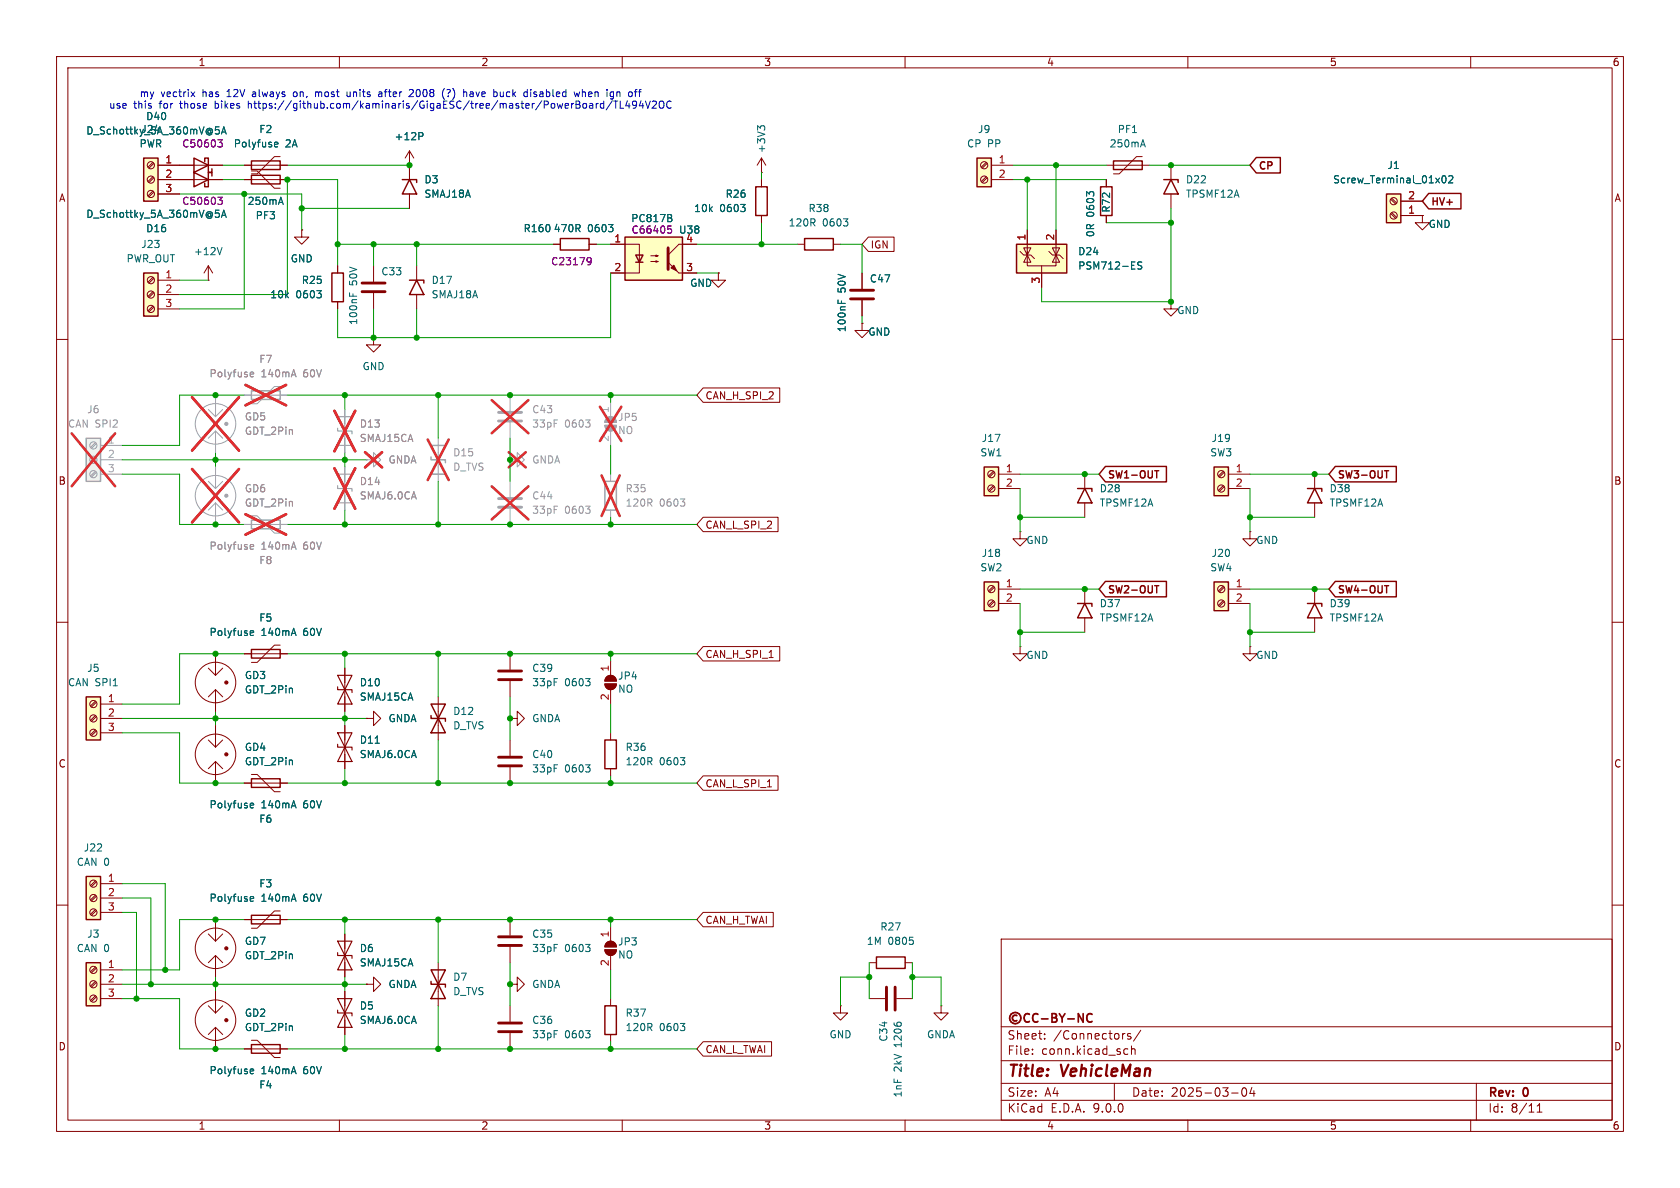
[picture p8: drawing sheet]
<svg xmlns="http://www.w3.org/2000/svg" width="297mm" height="210mm" viewBox="0 0 297 210" stroke-linecap="round" stroke-linejoin="round" font-family="sans-serif">
<g fill="none" stroke="#840000" stroke-width=".18">
<path d="M10 10h277v190h-277zM12 12h273v186h-273zM60 10v2M110 10v2M160 10v2M210 10v2M260 10v2M73.7 47v2.5M73.7 52.1v2.5M10 60h2M285 60h2M10 110h2"/>
<path d="M285 110h2M10 160h2M177 166h108v32h-108zM285 160h2M60 198v2M110 198v2M160 198v2M177 194.5h108M177 191.5h108M177 187.5h108M177 181.5h108M182.5 186.3v.1"/>
<path d="M182.5 185.5v.1M184.7 183.6v.1M184.7 182.8v.1M197 191.5v3M198.7 182.7h.2M199 185.4l.4 .1M199.4 186.3l-.4 .1M199.9 182.8l-.4-.1-.2 .2 .1 .2 .5 .2v.3h-.6M200 185.5l.2-.1 .4 .1 .1 .9M200 184.9v1.5M201.7 182.1l-1.3 2M210 198v2"/>
<path d="M217.7 193.2h1.2M219.7 192.4l.2-.1a.81 .81 0 0 1 .6 .6 .81 .81 0 0 1-.3 .8l-.2 .1a.81 .81 0 0 1-.3-1.4zM221.3 192.2l-.3 1.1h.9M221.7 192.8v1M260 198v2M261 191.5v6.5M271.7 196.6h.9M271.7 195.5l.5-.4v1.5"/>
</g>
<g fill="none" stroke="#840000" stroke-width=".3">
<path d="M179.8 179.5a.52 .52 0 0 0-.8 .5 .52 .52 0 0 0 .8 .4M182 179.3a.6 .6 0 0 0-.8 0 .6 .6 0 0 0-.1 .7 .56 .56 0 0 0 .2 .6 .56 .56 0 0 0 .7-.1M183.5 179.3a.6 .6 0 0 0-.8 0 .6 .6 0 0 0-.1 .7 .56 .56 0 0 0 .2 .6 .56 .56 0 0 0 .7-.1M186 179.2h.5l.2 .1 .1 .3-.3 .3a.4 .4 0 0 1 .4 .4 .4 .4 0 0 1-.3 .4h-.6zM186 179.9h.5M187.3 179.2l.5 .8M187.8 180v.7M188.3 179.2l-.5 .8M191.5 179.2v1.5l-.9-1.5v1.5M193.1 179.3a.6 .6 0 0 0-.8 0 .6 .6 0 0 0-.2 .7 .56 .56 0 0 0 .3 .6 .56 .56 0 0 0 .7-.1M184.1 180.1h1.2M188.8 180.1h1.1"/>
<circle cx="179.5" cy="180" r="1"/>
</g>
<path d="M72.4 49.5h2.5v.5M73.7 49.5l1.2 2.6h-2.5z" fill="none" stroke="#840000" stroke-width=".25"/>
<path d="M245.1 34.3h2.5v5.1h-2.5z" fill="#ffffc2"/>
<g fill="none" stroke="#840000" stroke-width=".25">
<path d="M194.6 33h2v5.1h-2zM196.8 28.4h5.1v1.6h-5.1zM205.7 31.8h2.6v.5M207 31.8l1.3 2.5h-2.6zM245.1 34.3h2.5v5.1h-2.5zM58.7 48.3h2v5h-2zM190.5 86.4h2.5v.5M191.8 86.4l1.2 2.5h-2.5zM231.1 86.4h2.6v.5M232.4 86.4l1.3 2.5h-2.6zM190.5 106.7h2.5v.5M191.8 106.7l1.2 2.5h-2.5z"/>
<path d="M231.1 106.7h2.6v.5M232.4 106.7l1.3 2.5h-2.6zM154.9 169.2h5.1v2h-5.1z"/>
</g>
<g fill="none" stroke="#840000" stroke-width=".18">
<path d="M195.6 29.2h7.6M195.6 31.8v1.2M195.6 38.1v1.3M201.9 27.7h-1l-3 3h-1.1M207 29.2v2.6M207 34.3v2.5M245.9 37.8l.8 .8M245.9 35.2l.8 .9M246 37.6l.9 .8M246 35.1l.9 .8M247.6 38.1h3.9M247.6 35.6h3.9"/>
<path d="M36.8 49.5h.1M36.8 47l-.7 1.3M36.8 47l.8 1.3M36.8 47v2.5M53.3 40.6v1.3h1.3l-1.3 1.3-1.2-1.3h1.2M53.3 40.6h.1M59.7 47v1.3M59.7 53.3v1.3M191.8 83.8v2.6M191.8 88.9v2.5M232.4 83.8v2.6M232.4 88.9v2.5"/>
<path d="M180.3 114.3v1.3h-1.2l1.2 1.2 1.3-1.2h-1.3M180.3 114.3h.1M191.8 104.1v2.6M191.8 109.2v2.6M232.4 104.1v2.6M232.4 109.2v2.6M153.7 176.5h2.8M153.7 170.2h1.2M158.5 176.5h2.8M160 170.2h1.3"/>
<circle cx="246.4" cy="38.1" r=".63"/>
<circle cx="246.4" cy="35.6" r=".63"/>
</g>
<path d="M192.6 34.3l-.5-.4v.8M192.7 33.9h.5M201.7 25.6h.7M202.1 24.7l.4 1.3M255 31.2l.2-.1a.68 .68 0 0 1 .4 .6 .68 .68 0 0 1-.4 .6l-.2-.1-.1-.4zM256.1 31.2l.5-.1 .2 .3-.7 .9h.7M39.2 43.8l-.4 1.2M56 51.4h.8l-.4 .5M56.7 52v.5M161.4 166.3v.5" fill="none" stroke="#006464" stroke-width=".18"/>
<path d="M156.7 174.5v4.1M158.2 174.5v4.1" fill="none" stroke="#840000" stroke-width=".51"/>
<path d="M15.2 77.5h2.6v7.6h-2.6z" fill="#f0f0f0"/>
<path d="M15.2 77.5h2.6v7.6h-2.6zM44.4 91.9h5.1v1.6h-5.1z" fill="none" stroke="#a1a1a1" stroke-width=".25"/>
<g fill="none" stroke="#a1a1a1" stroke-width=".18">
<path d="M16.9 78.2l-.9 .9M17 78.4l-.8 .8M17.8 78.7h3.8M16.9 80.8l-.9 .8M16.9 83.3l-.9 .9M17 80.9l-.8 .9M17 83.5l-.8 .8M17.8 81.3h3.8M17.8 83.8h3.8M36.8 85.1l1.3 1.3M38.1 82.6v3.8M38.1 88.9v3.8"/>
<path d="M38.1 88.9l-1.3 1.3M38.1 88.9l1.3 1.3M39.4 85.1l-1.3 1.3M43.2 92.7h7.6M44.4 91.2h1.1l3 3h1"/>
<circle cx="16.5" cy="78.7" r=".63"/>
<circle cx="16.5" cy="83.8" r=".63"/>
<circle cx="16.5" cy="81.3" r=".63"/>
<circle cx="38.1" cy="87.6" r="3.6"/>
<circle cx="40" cy="87.6" r=".13"/>
<circle cx="40" cy="87.6" r=".28"/>
<circle cx="40.1" cy="87.6" r=".13"/>
</g>
<path d="M12.7 76.6l7.6 9.3M20.3 76.6l-7.6 9.3M34 82.9l8.2 9.4M42.2 82.9l-8.2 9.4M43.4 90.9l7.2 3.6M50.6 90.9l-7.2 3.6" fill="none" stroke="#e12e31" stroke-width=".46"/>
<path d="M44.2 96.9l.2 .2 .4-.1M44.2 96.4l.2-.1h.3l.1 .1v.2l-.6 .1" fill="none" stroke="#989898" stroke-width=".18"/>
<path d="M207 53.3v1.3h-1.3l1.3 1.3 1.3-1.3h-1.3M207 53.3h.1M221 94v1.3h-1.3l1.3 1.2 1.2-1.2h-1.2M221 94h.1" fill="none" stroke="#840000" stroke-width=".18"/>
<path d="M179.7 43.2h8.9v5.1h-8.9z" fill="#ffffc2"/>
<path d="M179.7 43.2h8.9v5.1h-8.9z" fill="none" stroke="#840000" stroke-width=".25"/>
<path d="M180.3 44.5l.7 .6h1.2l.7 .6M181.6 45.1v1.9h5.1v-1.9M181.6 45.1l.6 1.3h-1.2zM181.6 44.5v.6l.6-1.3h-1.2l.6 1.3M181.6 40.6v4.5M184.1 47v3.8M185.4 44.5l.7 .6h1.2l.7 .6M186.1 43.8h1.2l-.6 1.3zM186.7 45.1l.6 1.3h-1.2zM186.7 40.6v4.5M221 114.3v1.3h-1.3l1.3 1.2 1.2-1.2h-1.2M221 114.3h.1" fill="none" stroke="#840000" stroke-width=".18"/>
<path d="M201.9 46.4l-.5-.1-.2 .1v.4l.5 .2 .2 .3-.3 .3-.5-.1" fill="none" stroke="#006464" stroke-width=".18"/>
<g fill="none" stroke="#a1a1a1" stroke-width=".18">
<path d="M36.8 72.4l1.3 1.3M38.1 69.9v3.8M38.1 76.2v3.8M38.1 76.2l-1.3 1.3M38.1 76.2l1.3 1.3M39.4 72.4l-1.3 1.3M43.2 69.9h7.6M49.5 68.3h-1l-3 3.1h-1.1"/>
<circle cx="38.1" cy="74.9" r="3.6"/>
<circle cx="40" cy="74.9" r=".13"/>
<circle cx="40" cy="74.9" r=".28"/>
<circle cx="40.1" cy="74.9" r=".13"/>
</g>
<path d="M34 70.2l8.2 9.4M42.2 70.2l-8.2 9.4M43.4 68.1l7.2 3.5M50.6 68.1l-7.2 3.5" fill="none" stroke="#e12e31" stroke-width=".46"/>
<path d="M44.4 69.1h5.1v1.5h-5.1z" fill="none" stroke="#a1a1a1" stroke-width=".25"/>
<path d="M44.2 66.4l.2 .2h.4M44.2 66l.2-.2h.3l.1 .2v.1l-.6 .1" fill="none" stroke="#989898" stroke-width=".18"/>
<path d="M214.6 102.9h2.6v5.1h-2.6z" fill="#ffffc2"/>
<path d="M214.6 102.9h2.6v5.1h-2.6z" fill="none" stroke="#840000" stroke-width=".25"/>
<g fill="none" stroke="#840000" stroke-width=".18">
<path d="M216.3 103.6l-.9 .9M216.3 106.2l-.9 .8M216.4 103.8l-.8 .8M216.4 106.3l-.8 .9M217.2 104.1h3.8M217.2 106.7h3.8M61 175.3v7.6"/>
<circle cx="215.9" cy="106.7" r=".63"/>
<circle cx="215.9" cy="104.1" r=".63"/>
</g>
<path d="M59.7 178.6v.5h2.5v.5M59.7 176.5h2.5l-1.2 2.6zM61 179.1l1.2 2.5h-2.5z" fill="none" stroke="#840000" stroke-width=".2"/>
<path d="M174 82.6h2.5v5h-2.5z" fill="#ffffc2"/>
<path d="M174 82.6h2.5v5h-2.5z" fill="none" stroke="#840000" stroke-width=".25"/>
<g fill="none" stroke="#840000" stroke-width=".18">
<path d="M175.6 83.3l-.8 .9M175.6 85.9l-.8 .8M175.8 83.5l-.9 .8M175.8 86l-.9 .9M176.5 83.8h3.8M176.5 86.4h3.8M180.3 94v1.3h-1.2l1.2 1.2 1.3-1.2h-1.3M180.3 94h.1"/>
<circle cx="175.3" cy="83.8" r=".63"/>
<circle cx="175.3" cy="86.4" r=".63"/>
</g>
<path d="M174 102.9h2.5v5.1h-2.5z" fill="#ffffc2"/>
<path d="M174 102.9h2.5v5.1h-2.5z" fill="none" stroke="#840000" stroke-width=".25"/>
<g fill="none" stroke="#840000" stroke-width=".18">
<path d="M175.6 103.6l-.8 .9M175.6 106.2l-.8 .8M175.8 103.8l-.9 .8M175.8 106.3l-.9 .9M176.5 104.1h3.8M176.5 106.7h3.8M61 165.1v7.6M64.8 174h1.2v-1.3l1.3 1.3-1.3 1.3v-1.3M64.8 174h.1"/>
<circle cx="175.3" cy="104.1" r=".63"/>
<circle cx="175.3" cy="106.7" r=".63"/>
</g>
<path d="M59.7 168.4v.5h2.5v.5M59.7 166.4h2.5l-1.2 2.5zM61 168.9l1.2 2.6h-2.5z" fill="none" stroke="#840000" stroke-width=".2"/>
<path d="M214.6 82.6h2.6v5h-2.6z" fill="#ffffc2"/>
<path d="M133.6 33h2v5.1h-2zM214.6 82.6h2.6v5h-2.6z" fill="none" stroke="#840000" stroke-width=".25"/>
<g fill="none" stroke="#840000" stroke-width=".18">
<path d="M134.6 30.5h.1M134.6 27.9l-.7 1.3M134.6 27.9l.8 1.3M134.6 27.9v2.6M134.6 31.8v1.2M134.6 38.1v1.3M216.3 83.3l-.9 .9M216.3 85.9l-.9 .8M216.4 83.5l-.8 .8M216.4 86l-.8 .9M217.2 83.8h3.8M217.2 86.4h3.8"/>
<circle cx="215.9" cy="83.8" r=".63"/>
<circle cx="215.9" cy="86.4" r=".63"/>
</g>
<path d="M130.9 36.1h.8l-.4 .5M131.7 36.7v.6M134.4 22.7l-.5-.5v.8M134.4 22.5l.3-.3h.3l.2 .3" fill="none" stroke="#006464" stroke-width=".18"/>
<path d="M25.4 48.3h2.5v7.6h-2.5z" fill="#ffffc2"/>
<path d="M25.4 48.3h2.5v7.6h-2.5zM44.4 161.8h5.1v1.5h-5.1zM44.4 184.7h5.1v1.5h-5.1z" fill="none" stroke="#840000" stroke-width=".25"/>
<g fill="none" stroke="#840000" stroke-width=".18">
<path d="M27 49l-.8 .9M27 51.6l-.8 .8M27 54.1l-.8 .8M27.2 49.2l-.9 .8M27.2 51.7l-.9 .9M27.2 54.3l-.9 .8M27.9 49.5h3.8M27.9 52.1h3.8M27.9 54.6h3.8M66 59.7v1.3h1.3l-1.3 1.2-1.2-1.2h1.2M66 59.7h.1M66 47v2.8"/>
<path d="M66 51.8v2.8M127 48.3v1.2h1.3l-1.3 1.3-1.3-1.3h1.3M127 48.3h.1M36.8 165.1l1.3 1.3M36.8 177.8l1.3 1.3M38.1 162.6v3.8M38.1 168.9v3.8M38.1 175.3v3.8M38.1 168.9l-1.3 1.3M38.1 168.9l1.3 1.3M39.4 165.1l-1.3 1.3M39.4 177.8l-1.3 1.3"/>
<path d="M43.2 162.6h7.6M49.5 161h-1l-3 3.1h-1.1M38.1 181.6v3.8M38.1 181.6l-1.3 1.3M38.1 181.6l1.3 1.3M43.2 185.4h7.6M44.4 183.9h1.1l3 3h1"/>
<circle cx="26.7" cy="52.1" r=".63"/>
<circle cx="26.7" cy="49.5" r=".63"/>
<circle cx="26.7" cy="54.6" r=".63"/>
<circle cx="38.1" cy="167.6" r="3.6"/>
<circle cx="40" cy="167.6" r=".13"/>
<circle cx="40" cy="167.6" r=".28"/>
<circle cx="40.1" cy="167.6" r=".13"/>
<circle cx="38.1" cy="180.3" r="3.6"/>
<circle cx="40" cy="180.3" r=".13"/>
<circle cx="40" cy="180.3" r=".28"/>
<circle cx="40.1" cy="180.3" r=".13"/>
</g>
<path d="M61.8 51.8v.6M62.4 51.9v.5M44.2 159.1l.2 .2h.4M44.2 158.7l.2-.2h.3l.1 .2v.1l-.6 .1M44.2 189.1l.2-.1h.3l.1 .1v.2l-.6 .1M44.2 189.6l.2 .2 .4-.1" fill="none" stroke="#006464" stroke-width=".18"/>
<path d="M64 50h4.1M64 51.6h4.1" fill="none" stroke="#840000" stroke-width=".51"/>
<path d="M172.7 27.9h2.6v5.1h-2.6z" fill="#ffffc2"/>
<path d="M172.7 27.9h2.6v5.1h-2.6z" fill="none" stroke="#840000" stroke-width=".25"/>
<g fill="none" stroke="#840000" stroke-width=".18">
<path d="M174.3 28.7l-.8 .8M174.3 31.2l-.8 .9M174.5 28.9l-.8 .8M174.5 31.4l-.8 .9M175.3 29.2h3.8M175.3 31.8h3.8"/>
<circle cx="174" cy="31.7" r=".63"/>
<circle cx="174" cy="29.2" r=".63"/>
</g>
<path d="M110.5 41.9h10.1v7.6h-10.1z" fill="#ffffc2"/>
<path d="M110.5 41.9h10.1v7.6h-10.1zM112.4 45.1h1.3l-.7 1.3zM112.4 46.4h1.3" fill="none" stroke="#840000" stroke-width=".25"/>
<path d="M107.9 43.2h5.1v5.1h-5.1M115.1 45.2h1.2l-.3 .1v-.2l.3 .1M115.1 46.2h1.2l-.3 .2v-.3l.3 .1M120 48.3h3.2M123.2 43.2h-3.2l-1.9 1.9" fill="none" stroke="#840000" stroke-width=".18"/>
<path d="M118.1 43.8v3.8" fill="none" stroke="#840000" stroke-width=".51"/>
<g fill="#840000" stroke="#840000" stroke-width=".18">
<path d="M118.6 47.4l.5-.5 .5 1z"/>
<path d="M118.1 46.4l1.9 1.9z"/>
</g>
<path d="M118.5 38.5l.3 .3-.1 .3-.1 .1M118.6 38l.1 .2-.1 .3" fill="none" stroke="#006464" stroke-width=".18"/>
<path d="M118.1 39.9h.6M118.2 40.4h.3l.2 .3v.4l-.5 .1" fill="none" stroke="#840084" stroke-width=".18"/>
<path d="M15.2 154.9h2.6v7.7h-2.6z" fill="#ffffc2"/>
<path d="M15.2 154.9h2.6v7.7h-2.6z" fill="none" stroke="#840000" stroke-width=".25"/>
<g fill="none" stroke="#840000" stroke-width=".18">
<path d="M16.9 155.7l-.9 .8M16.9 158.2l-.9 .9M17 155.9l-.8 .8M17 158.4l-.8 .9M17.8 156.2h3.8M17.8 158.8h3.8M16.9 160.8l-.9 .8M17 161l-.8 .8M17.8 161.3h3.8"/>
<circle cx="16.5" cy="158.7" r=".63"/>
<circle cx="16.5" cy="156.2" r=".63"/>
<circle cx="16.5" cy="161.3" r=".63"/>
</g>
<path d="M15.2 170.2h2.6v7.6h-2.6z" fill="#ffffc2"/>
<path d="M71.1 31.8h2.6v.5M72.4 31.8l1.3 2.5h-2.6zM99.1 42.2h5v2h-5zM142.2 42.2h5.1v2h-5.1zM15.2 170.2h2.6v7.6h-2.6zM76.2 171.5h2.5l-2.5 5h2.5zM76.2 173.5v.5h2.5v.5" fill="none" stroke="#840000" stroke-width=".25"/>
<g fill="none" stroke="#840000" stroke-width=".18">
<path d="M72.4 29.2h.1M72.4 26.7l-.8 1.2M72.4 26.7l.8 1.2M72.4 26.7v5.1M72.4 34.3v2.5M97.8 43.2h1.3M104.1 43.2h1.3M141 43.2h1.2M147.3 43.2h1.3M152.4 57.2v1.2h-1.3l1.3 1.3 1.3-1.3h-1.3M152.4 57.2h.1M152.4 48.3v2.8"/>
<path d="M152.4 53.1v2.8M16.9 170.9l-.9 .9M16.9 173.5l-.9 .8M16.9 176l-.9 .9M17 171.1l-.8 .9M17 173.7l-.8 .8M17 176.2l-.8 .8M17.8 171.5h3.8M17.8 174h3.8M17.8 176.5h3.8M77.5 170.2v7.6M90.2 174h1.2v-1.3l1.3 1.3-1.3 1.3v-1.3"/>
<path d="M90.2 174h.1M90.2 162.6v2.8M90.2 167.4v2.8M90.2 177.8v2.8M90.2 182.6v2.8"/>
<circle cx="16.5" cy="176.5" r=".63"/>
<circle cx="16.5" cy="174" r=".63"/>
<circle cx="16.5" cy="171.4" r=".63"/>
</g>
<path d="M150.4 51.3h4M150.4 52.8h4M88.1 165.6h4.1M88.1 167.1h4.1M88.1 180.8h4.1M88.1 182.4h4.1" fill="none" stroke="#840000" stroke-width=".51"/>
<path d="M74.1 23.4h.4l.3 .3-.1 .3-.6 .1M107.6 39.7h.8l-.5 .5M149.1 38.7h.8l-.4 .5M149.8 39.3v.5M108.3 40.3v.5M148.2 53v.6M148.8 53.2v.4M103.5 166.9h.8l-.4 .5M104.3 167.6v.5M103.5 182.2h.8l-.4 .5M104.3 182.8v.5" fill="none" stroke="#006464" stroke-width=".18"/>
<path d="M104 45.5l.4 .2a.84 .84 0 0 1-.3 1.1h-.2M104.5 46.1l-.2 .2h-.3" fill="none" stroke="#840084" stroke-width=".18"/>
<path d="M25.4 27.9h2.5v7.7h-2.5z" fill="#ffffc2"/>
<path d="M25.4 27.9h2.5v7.7h-2.5zM34.3 30.5l2.5 1.3-2.5 1.2zM34.3 27.9l2.5 1.3-2.5 1.3zM36.2 28.6v-.7h.6v2.6h.7v-.7M37.5 31.1v-.6h-.7v2.5h-.6v-.6M44.4 28.4h5.1v1.6h-5.1zM44.4 114.8h5.1v1.5h-5.1zM76.2 124.5h2.5l-2.5 5h2.5zM76.2 126.5v.5h2.5v.5M106.9 130.8h2.1v5.1h-2.1z" fill="none" stroke="#840000" stroke-width=".25"/>
<g fill="none" stroke="#840000" stroke-width=".18">
<path d="M27 28.7l-.8 .8M27 31.2l-.8 .9M27 33.8l-.8 .8M27.2 28.9l-.9 .8M27.2 31.4l-.9 .9M27.2 34l-.9 .8M27.9 29.2h11.5M27.9 31.8h11.5M27.9 34.3h3.8M43.2 29.2h7.6M49.5 27.7h-1l-3 3h-1.1M36.8 118.1l1.3 1.3"/>
<path d="M38.1 115.6v3.8M39.4 118.1l-1.3 1.3M43.2 115.6h7.6M49.5 114h-1l-3 3.1h-1.1M90.2 115.6v2.8M107.2 119.7a1.02 1.02 0 0 1 1.1-.2 1.02 1.02 0 0 1 .7 .9h-2.1zM107.9 116.8v2.6M38.1 121.9v3.8M38.1 121.9l-1.3 1.3M38.1 121.9l1.3 1.3M64.8 127h1.2v-1.3l1.3 1.3-1.3 1.3v-1.3M64.8 127h.1"/>
<path d="M77.5 123.2v7.6M90.2 127h1.2v-1.3l1.3 1.3-1.3 1.3v-1.3M90.2 127h.1M90.2 120.4v2.8M90.2 130.8v2.8M90.2 135.6v2.8M106.9 120.9h2.1a1.02 1.02 0 0 1-1.1 1 1.02 1.02 0 0 1-1-1zM107.9 121.9v2.6M107.9 129.5v1.3M107.9 135.9v1.3"/>
<circle cx="26.7" cy="31.7" r=".63"/>
<circle cx="26.7" cy="29.2" r=".63"/>
<circle cx="26.7" cy="34.3" r=".63"/>
<circle cx="38.1" cy="120.6" r="3.6"/>
<circle cx="40" cy="120.7" r=".13"/>
<circle cx="40" cy="120.7" r=".28"/>
<circle cx="40.1" cy="120.7" r=".13"/>
</g>
<path d="M61 72.4v7.6M77.5 77.5v7.6M61 82.6v7.6M64.8 81.3h1.2v-1.3l1.3 1.3-1.3 1.3v-1.3M64.8 81.3h.1M90.2 81.3h1.2v-1.3l1.3 1.3-1.3 1.3v-1.3M90.2 81.3h.1M90.2 85.1v2.8M90.2 89.9v2.8" fill="none" stroke="#a1a1a1" stroke-width=".18"/>
<path d="M59.1 72.6l3.7 7.2M62.8 72.6l-3.7 7.2M64.5 79.9l3 2.7M67.5 79.9l-3 2.7M75.6 77.7l3.7 7.2M79.3 77.7l-3.7 7.2M89.9 79.9l3 2.7M92.9 79.9l-3 2.7M59.1 82.8l3.7 7.1M62.8 82.8l-3.7 7.1M86.9 86l6.5 5.8M93.4 86l-6.5 5.8" fill="none" stroke="#e12e31" stroke-width=".46"/>
<path d="M59.7 75.7v.5h2.5v.5M59.7 73.7h2.5l-1.2 2.5zM61 76.2l1.2 2.5h-2.5zM59.7 85.9v.5h2.5v.5M59.7 83.8h2.5l-1.2 2.6zM61 86.4l1.2 2.5h-2.5z" fill="none" stroke="#a1a1a1" stroke-width=".2"/>
<g fill="none" stroke="#006464" stroke-width=".18">
<path d="M38.1 37.2h.6M38.1 22.4h.6M38.2 37.6h.3l.3 .3-.1 .4-.5 .1M38.2 22.9h.3l.3 .2-.1 .5-.5 .1M39.1 38.4l.5-1.2 .4 1.2M39.1 23.7l.5-1.3 .4 1.3M39.3 38.1h.6M39.3 23.3h.6M48.5 25.3l.2-.2h.3l.1 .2v.1l-.6 .2M48.5 25.8l.2 .2 .4-.1M44.2 112.2l.2 .1h.4M44.2 111.7l.2-.2h.3l.1 .2v.1l-.6 .1"/>
<path d="M103.5 120h.8l-.4 .4M103.5 135.2h.8l-.4 .5M104.3 120.6v.5M104.3 135.8v.5M120.3 133.9h.8l-.5 .5M121 134.5v.6"/>
</g>
<path d="M38.5 34.9h.8l-.4 .5 .3 .1 .1 .4-.2 .2h-.4M38.5 24.7h.8l-.4 .5 .3 .1 .1 .4-.2 .3h-.4" fill="none" stroke="#840084" stroke-width=".18"/>
<path d="M88.1 118.6h4.1M88.1 120.1h4.1M88.1 133.9h4.1M88.1 135.4h4.1" fill="none" stroke="#840000" stroke-width=".51"/>
<g fill="#840000" stroke="#840000" stroke-width=".18">
<path d="M107.2 119.7a1.02 1.02 0 0 1 1.1-.2 1.02 1.02 0 0 1 .7 .9h-2.1z"/>
<path d="M106.9 120.9h2.1a1.02 1.02 0 0 1-1.1 1 1.02 1.02 0 0 1-1-1z"/>
</g>
<path d="M88.1 88.1h4.1M88.1 89.7h4.1" fill="none" stroke="#a1a1a1" stroke-width=".51"/>
<path d="M103.5 89.5h.8l-.4 .5M104.3 90.1v.5" fill="none" stroke="#989898" stroke-width=".18"/>
<path d="M76.2 78.7h2.5l-2.5 5.1h2.5zM76.2 80.8v.5h2.5v.5" fill="none" stroke="#a1a1a1" stroke-width=".25"/>
<path d="M15.2 123.2h2.6v7.6h-2.6z" fill="#ffffc2"/>
<g fill="none" stroke="#840000" stroke-width=".25">
<path d="M44.4 31h5.1v1.5h-5.1zM222.1 27.8h4.2v2.8h-4.2l-1.1-1.4zM252.6 34.2h5.7v2.7h-5.7l-1.1-1.3zM195.4 82.5h10.8v2.7h-10.8l-1.1-1.4zM204.1 83.2h.8M204.5 83.2v1.3M236.1 82.5h10.7v2.7h-10.7l-1.2-1.4zM244.8 83.2h.7M245.1 83.2v1.3M195.4 102.8h10.8v2.7h-10.8l-1.1-1.4zM204.1 103.5h.8M204.5 103.5v1.3"/>
<path d="M236.1 102.8h10.7v2.7h-10.7l-1.2-1.4zM244.8 103.5h.7M245.1 103.5v1.3M15.2 123.2h2.6v7.6h-2.6zM44.4 137.7h5.1v1.5h-5.1zM106.9 177.8h2.1v5.1h-2.1z"/>
</g>
<g fill="none" stroke="#840000" stroke-width=".18">
<path d="M27.9 31.8h6.4M27.9 29.2h6.4M27.9 34.3h3.8M36.8 31.8h2.6M36.8 29.2h2.6M43.2 31.8h7.6M43.2 29.2h1.2M44.4 30.2h1.1l3 3.1h1M49.5 29.2h1.3M72.4 29.2h.1M72.4 29.2v2.6M72.4 34.3v2.5"/>
<path d="M134.6 31.8v1.2M134.6 38.1v1.3M195.6 31.8v1.2M195.6 38.1v1.3M247.6 38.1h3.9M247.6 35.6h3.9M251.5 38.1v1.3h-1.3l1.3 1.2 1.2-1.2h-1.2M251.5 38.1h.1M53.3 40.6h.1M59.7 47v1.3M59.7 53.3v1.3M97.8 43.2h1.3"/>
<path d="M104.1 43.2h1.3M107.9 43.2h2.6M107.9 48.3h2.6M120.6 43.2h2.6M120.6 48.3h2.6M127 48.3h.1M152.4 57.2h.1M152.4 48.3v2.8M152.4 53.1v2.8M153.5 41.9h4.6v2.6h-4.6l-1.1-1.3zM181.6 40.6v2.6M184.1 48.3v2.5"/>
<path d="M186.7 40.6v2.6M124.3 68.6h13.6v2.5h-13.6l-1.1-1.2zM124.3 91.4h13.2v2.6h-13.2l-1.1-1.3zM38.1 115.6v2.5M43.2 115.6h1.2M49.5 115.6h1.3M61 118.1v7.6M124.3 114.3h13.6v2.5h-13.6l-1.1-1.2zM136 116.2h.7M16.9 124l-.9 .8M16.9 126.5l-.9 .8M16.9 129l-.9 .9"/>
<path d="M17 124.1l-.8 .9M17 126.7l-.8 .8M17 129.2l-.8 .8M17.8 124.5h3.8M17.8 127h3.8M17.8 129.5h3.8M36.8 130.8l1.3 1.3M38.1 123.2v2.5M38.1 128.3v3.8M38.1 134.6v3.8M38.1 134.6l-1.3 1.3M38.1 134.6l1.3 1.3"/>
<path d="M39.4 130.8l-1.3 1.3M43.2 138.4h7.6M44.4 136.9h1.1l3 3.1h1M61 128.3v7.6M64.8 127h.1M124.3 137.2h13.2v2.5h-13.2l-1.1-1.3zM38.1 162.6v2.5M38.1 170.2v2.5M38.1 175.3v2.5M43.2 162.6h1.2M49.5 162.6h1.3M61 165.1v2.5"/>
<path d="M61 170.2v2.5M61 175.3v2.5M64.8 174h.1M106.9 167.9h2.1a1.02 1.02 0 0 1-1.1 1 1.02 1.02 0 0 1-1-1zM107.2 166.7a1.02 1.02 0 0 1 1.1-.2 1.02 1.02 0 0 1 .7 .9h-2.1zM107.9 163.8v2.6M107.9 168.9v2.6M107.9 176.5v1.3M124.3 161.3h12.4v2.5h-12.4l-1.1-1.2zM148.6 177.8v1.3h1.3l-1.3 1.2-1.3-1.2h1.3M148.6 177.8h.1M166.4 177.8v1.3h1.2l-1.2 1.2-1.3-1.2h1.3"/>
<path d="M166.4 177.8h.1M38.1 182.9v2.5M43.2 185.4h1.2M49.5 185.4h1.3M61 180.3v2.6M107.9 182.9v1.3M124.3 184.1h12.1v2.6h-12.1l-1.1-1.3z"/>
<circle cx="16.5" cy="124.5" r=".63"/>
<circle cx="16.5" cy="127" r=".63"/>
<circle cx="16.5" cy="129.5" r=".63"/>
<circle cx="38.1" cy="133.3" r="3.6"/>
<circle cx="40" cy="133.4" r=".13"/>
<circle cx="40" cy="133.4" r=".28"/>
<circle cx="40.1" cy="133.4" r=".13"/>
</g>
<path d="M59.7 119.4h2.5l-1.2 2.5zM59.7 131.6v.5h2.5v.5M59.7 129.5h2.5l-1.2 2.6zM59.7 121.4v.5h2.5v.5M61 132.1l1.2 2.5h-2.5zM61 121.9l1.2 2.6h-2.5z" fill="none" stroke="#840000" stroke-width=".2"/>
<g fill="none" stroke="#006464" stroke-width=".18">
<path d="M38.1 37.2h.6M38.1 22.4h.6M38.2 37.6h.3l.3 .3-.1 .4-.5 .1M38.2 22.9h.3l.3 .2-.1 .5-.5 .1M39.1 38.4l.5-1.2 .4 1.2M39.1 23.7l.5-1.3 .4 1.3M39.3 38.1h.6M39.3 23.3h.6M48.5 25.8l.2 .2 .4-.1M48.5 25.3l.2-.2h.3l.1 .2v.1l-.6 .2M49.3 35.8h.7M49.7 34.9l.4 1.2"/>
<path d="M74.1 23.4h.4l.3 .3-.1 .3-.6 .1M107.6 39.7h.8l-.5 .5M118.5 38.5l.3 .3-.1 .3-.1 .1M118.6 38l.1 .2-.1 .3M130.9 36.1h.8l-.4 .5M131.7 36.7v.6M192.6 34.3l-.5-.4v.8M192.7 33.9h.5M255 31.2l.2-.1a.68 .68 0 0 1 .4 .6 .68 .68 0 0 1-.4 .6l-.2-.1-.1-.4zM256.1 31.2l.5-.1 .2 .3-.7 .9h.7M56 51.4h.8l-.4 .5M56.7 52v.5"/>
<path d="M108.3 40.3v.5M148.2 53v.6M148.8 53.2v.4M201.9 46.4l-.5-.1-.2 .1v.4l.5 .2 .2 .3-.3 .3-.5-.1M44.2 111.7l.2-.2h.3l.1 .2v.1l-.6 .1M44.2 112.2l.2 .1h.4M66.3 131.4h.8M44.2 142.6l.2 .2h.4M44.2 142.2l.2-.2h.3l.1 .2v.1l-.6 .1M44.2 158.7l.2-.2h.3l.1 .2v.1l-.6 .1M44.2 159.1l.2 .2h.4M44.2 189.1l.2-.1h.3l.1 .1v.2l-.6 .1"/>
<path d="M44.2 189.6l.2 .2 .4-.1M120.3 180.9h.8l-.5 .5M121 181.5v.6"/>
</g>
<path d="M88.1 72.9h4.1M88.1 74.4h4.1" fill="none" stroke="#a1a1a1" stroke-width=".51"/>
<g fill="none" stroke="#a1a1a1" stroke-width=".18">
<path d="M38.1 69.9v2.5M38.1 77.5v2.5M43.2 69.9h1.2M49.5 69.9h1.3M61 72.4v2.5M61 77.5v2.5M90.2 69.9v2.7M90.2 74.7v2.8M106.9 75.2h2.1a1.02 1.02 0 0 1-1.1 1 1.02 1.02 0 0 1-1-1zM107.2 74a1.02 1.02 0 0 1 1.1-.3 1.02 1.02 0 0 1 .7 1h-2.1zM107.9 71.1v2.6M107.9 76.2v2.5"/>
<path d="M38.1 82.6v2.5M38.1 90.2v2.5M43.2 92.7h1.2M49.5 92.7h1.3M61 82.6v2.5M61 87.6v2.6M64.8 81.3h.1M107.9 83.8v1.3M107.9 90.2v1.2"/>
</g>
<path d="M44.2 66l.2-.2h.3l.1 .2v.1l-.6 .1M44.2 66.4l.2 .2h.4M103.5 74.2h.8l-.4 .5M104.3 74.8v.6M44.2 96.9l.2 .2 .4-.1M44.2 96.4l.2-.1h.3l.1 .1v.2l-.6 .1M120.3 88.2h.8l-.5 .5M121 88.8v.6" fill="none" stroke="#989898" stroke-width=".18"/>
<g fill="none" stroke="#e12e31" stroke-width=".46">
<path d="M34 70.2l8.2 9.4M42.2 70.2l-8.2 9.4M43.4 68.1l7.2 3.5M50.6 68.1l-7.2 3.5M59.1 72.6l3.7 7.2M62.8 72.6l-3.7 7.2M64.5 79.9l3 2.7M67.5 79.9l-3 2.7M86.9 70.7l6.5 5.9M93.4 70.7l-6.5 5.9M106.1 71.9l3.7 6.1M109.8 71.9l-3.7 6.1"/>
<path d="M34 82.9l8.2 9.4M42.2 82.9l-8.2 9.4M43.4 90.9l7.2 3.6M50.6 90.9l-7.2 3.6M59.1 82.8l3.7 7.1M62.8 82.8l-3.7 7.1M106.3 84l3.3 7.2M109.6 84l-3.3 7.2"/>
</g>
<g fill="#a1a1a1" stroke="#a1a1a1" stroke-width=".18">
<path d="M107.2 74a1.02 1.02 0 0 1 1.1-.3 1.02 1.02 0 0 1 .7 1h-2.1z"/>
<path d="M106.9 75.2h2.1a1.02 1.02 0 0 1-1.1 1 1.02 1.02 0 0 1-1-1z"/>
</g>
<g fill="#840000" stroke="#840000" stroke-width=".18">
<path d="M107.2 166.7a1.02 1.02 0 0 1 1.1-.2 1.02 1.02 0 0 1 .7 .9h-2.1z"/>
<path d="M106.9 167.9h2.1a1.02 1.02 0 0 1-1.1 1 1.02 1.02 0 0 1-1-1z"/>
</g>
<path d="M106.9 85.1h2.1v5.1h-2.1z" fill="none" stroke="#a1a1a1" stroke-width=".25"/>
<g fill="none" stroke="#009600" stroke-width=".18">
<path d="M31.7 34.3h21.6v6.3M39.4 29.2h3.8M39.4 31.8h3.8M43.2 34.3v20.3h-11.5M50.8 29.2h21.6M53.3 36.8h19.1M134.6 30.5v1.3M134.6 39.4v3.8M179.1 29.2h16.5M179.1 31.8h16.5M181.6 31.8v8.8M186.7 29.2v11.4"/>
<path d="M195.6 39.4h11.4M203.2 29.2h17.8M207 36.8v16.5h-22.9v-2.5M31.7 49.5h5.1M59.7 43.2h38.1M59.7 47v-15.2h-8.9v20.3h-19.1M66 43.2v3.8M66 54.6v5.1M73.7 43.2v3.8M73.7 54.6v5.1M105.4 43.2h2.5M107.9 48.3v11.4h-48.2v-5.1"/>
<path d="M123.2 43.2h17.8M123.2 48.3h3.8M148.6 43.2h3.8v5.1M152.4 55.9v1.3M43.2 69.9h-11.5v8.8h-10.1M50.8 69.9h72.4M61 69.9v2.5M77.5 69.9v7.6M90.2 77.5v7.6M107.9 69.9v1.2M107.9 78.7v5.1M21.6 83.8h10.1v8.9h11.5"/>
<path d="M21.6 81.3h43.2M38.1 80v2.6M50.8 92.7h72.4M61 80v2.6M61 90.2v2.5M77.5 85.1v7.6M107.9 91.4v1.3M180.3 83.8h14M180.3 91.4h11.5M180.3 86.4v7.6M221 83.8h13.9M221 91.4h11.4"/>
<path d="M221 86.4v7.6M43.2 115.6h-11.5v8.9h-10.1M50.8 115.6h72.4M61 115.6v2.5M77.5 115.6v7.6M107.9 115.6v1.2M180.3 111.8h11.5M180.3 104.1h14M180.3 106.7v7.6M221 106.7v7.6M221 111.8h11.4M221 104.1h13.9"/>
<path d="M21.6 129.5h10.1v8.9h11.5M21.6 127h43.2M38.1 125.7v2.6M50.8 138.4h72.4M61 125.7v2.6M61 135.9v2.5M77.5 130.8v7.6M90.2 123.2v7.6M107.9 124.5v5M107.9 137.2v1.2M21.6 158.8h5.1v15.2M21.6 156.2h7.6v15.3"/>
<path d="M21.6 176.5h10.1v8.9h11.5M21.6 174h43.2M21.6 161.3h2.5v15.2M38.1 172.7v2.6M43.2 162.6h-11.5v8.9h-10.1M50.8 162.6h72.4M61 162.6v2.5M61 172.7v2.6M77.5 162.6v7.6M77.5 177.8v7.6M90.2 170.2v7.6M107.9 162.6v1.2"/>
<path d="M107.9 171.5v5M153.7 170.2v6.3M153.7 172.7h-5.1v5.1M161.3 172.7h5.1v5.1M161.3 170.2v6.3M50.8 185.4h72.4M61 182.9v2.5M107.9 184.2v1.2"/>
</g>
<g fill="none" stroke="#0000c2" stroke-width=".18">
<path d="M33.8 16.2l.6 .9M34.4 16.2l-.6 .9M43.9 17.9v1.2M44.1 18.3l-.2 .1M52 16.3l-.1 .2 .1 .5M55.8 16.2v.9M56.1 16.2l-.3 .2M61.3 16.2l.1 .8 .3 .1 .2-.1M67 16.3h.5v.8M67.5 16.5l-.4 .1-.2 .2 .2 .3 .4-.1M72.4 15.9l.4-.1 .3 .4-.8 .9h.8M78.3 17l.2 .5"/>
<path d="M78.6 15.6l-.3 .6M79.2 17v.1M79.4 16.4l-.2 .2M79.4 15.8l-.4 .1M82.5 16.3v.8M83.5 16.2l-.4 .1M83.5 16.6h-.3l-.1 .2v.2l.4 .1M88.4 16.2l.1 .8h.4M93.8 15.8v.1M93.8 16.2v.9M102.5 16.2l-.3 .9-.2-.6M103 16.4l.3-.2 .2 .2"/>
<path d="M103 15.8v1.3M105.4 18.3v.8M105.8 18.3l-.4 .2M106.7 18.3h-.3l-.3 .2 .2 .6h.4M106.7 17.9v1.2M108.2 17.8l-1 1.6M108.5 17.9h.7M108.9 17.9v1.2M109.1 16.2v.9M109.5 16.3l-.3-.1-.1 .2M109.6 17.9v1.2h.6M110.9 17.8l-.3 .9h.8"/>
<path d="M111.2 18.3v.8M111.8 18.1v.3l.3 .2h.2l.2-.2M112.5 18.1a.84 .84 0 0 1-.3 1h-.3M112.9 16.2h.5M113.3 17.8l-.3 .9h.8M113.4 15.8l-.3 .2v1.1M113.6 18.3v.8M114.1 17.9l.4 1.2 .5-1.2M115.3 18l.5-.1 .2 .3-.7 .9h.7M116.6 18l.2-.1a.43 .43 0 0 1 .6 .4v.4a.42 .42 0 0 1-.4 .4 .42 .42 0 0 1-.5-.4zM118.6 18a.6 .6 0 0 0-.8 .4 .6 .6 0 0 0 .6 .7l.2-.1"/>
</g>
<path d="M38.5 34.9h.8l-.4 .5 .3 .1 .1 .4-.2 .2h-.4M38.5 24.7h.8l-.4 .5 .3 .1 .1 .4-.2 .3h-.4M118.1 39.9h.6M104 45.5l.4 .2a.84 .84 0 0 1-.3 1.1h-.2M104.5 46.1l-.2 .2h-.3M118.2 40.4h.3l.2 .3v.4l-.5 .1" fill="none" stroke="#840084" stroke-width=".18"/>
<g fill="#009600" stroke="#009600" stroke-width=".18">
<circle cx="180.3" cy="111.8" r=".46"/>
<circle cx="191.8" cy="104.1" r=".46"/>
<circle cx="232.4" cy="104.1" r=".46"/>
<circle cx="232.4" cy="83.8" r=".46"/>
<circle cx="221" cy="111.8" r=".46"/>
<circle cx="66" cy="43.2" r=".46"/>
<circle cx="90.2" cy="81.3" r=".46"/>
<circle cx="90.2" cy="69.9" r=".46"/>
<circle cx="66" cy="59.7" r=".46"/>
<circle cx="77.5" cy="69.9" r=".46"/>
<circle cx="73.7" cy="59.7" r=".46"/>
<circle cx="134.6" cy="43.2" r=".46"/>
<circle cx="73.7" cy="43.2" r=".46"/>
<circle cx="72.4" cy="29.2" r=".46"/>
<circle cx="61" cy="92.7" r=".46"/>
<circle cx="61" cy="81.3" r=".46"/>
<circle cx="61" cy="69.9" r=".46"/>
<circle cx="90.2" cy="92.7" r=".46"/>
<circle cx="77.5" cy="92.7" r=".46"/>
<circle cx="107.9" cy="69.9" r=".46"/>
<circle cx="107.9" cy="92.7" r=".46"/>
<circle cx="207" cy="29.2" r=".46"/>
<circle cx="207" cy="39.4" r=".46"/>
<circle cx="207" cy="53.3" r=".46"/>
<circle cx="180.3" cy="91.4" r=".46"/>
<circle cx="221" cy="91.4" r=".46"/>
<circle cx="191.8" cy="83.8" r=".46"/>
<circle cx="186.7" cy="29.2" r=".46"/>
<circle cx="181.6" cy="31.8" r=".46"/>
<circle cx="43.2" cy="34.3" r=".46"/>
<circle cx="50.8" cy="31.8" r=".46"/>
<circle cx="53.3" cy="36.8" r=".46"/>
<circle cx="59.7" cy="43.2" r=".46"/>
<circle cx="38.1" cy="92.7" r=".46"/>
<circle cx="38.1" cy="81.3" r=".46"/>
<circle cx="38.1" cy="69.9" r=".46"/>
<circle cx="61" cy="174" r=".46"/>
<circle cx="61" cy="162.6" r=".46"/>
<circle cx="38.1" cy="185.4" r=".46"/>
<circle cx="38.1" cy="174" r=".46"/>
<circle cx="61" cy="185.4" r=".46"/>
<circle cx="29.2" cy="171.5" r=".46"/>
<circle cx="26.7" cy="174" r=".46"/>
<circle cx="38.1" cy="162.6" r=".46"/>
<circle cx="24.1" cy="176.5" r=".46"/>
<circle cx="90.2" cy="138.4" r=".46"/>
<circle cx="90.2" cy="162.6" r=".46"/>
<circle cx="77.5" cy="162.6" r=".46"/>
<circle cx="107.9" cy="162.6" r=".46"/>
<circle cx="90.2" cy="174" r=".46"/>
<circle cx="90.2" cy="185.4" r=".46"/>
<circle cx="77.5" cy="185.4" r=".46"/>
<circle cx="107.9" cy="138.4" r=".46"/>
<circle cx="107.9" cy="115.6" r=".46"/>
<circle cx="61" cy="138.4" r=".46"/>
<circle cx="38.1" cy="115.6" r=".46"/>
<circle cx="38.1" cy="127" r=".46"/>
<circle cx="90.2" cy="115.6" r=".46"/>
<circle cx="90.2" cy="127" r=".46"/>
<circle cx="61" cy="127" r=".46"/>
<circle cx="77.5" cy="138.4" r=".46"/>
<circle cx="61" cy="115.6" r=".46"/>
<circle cx="77.5" cy="115.6" r=".46"/>
<circle cx="38.1" cy="138.4" r=".46"/>
<circle cx="107.9" cy="185.4" r=".46"/>
<circle cx="153.7" cy="172.7" r=".46"/>
<circle cx="161.3" cy="172.7" r=".46"/>
</g>
<g font-size="2.8" fill="#840000">
<text x="178" y="190.9">Title:</text>
<text x="187.7" y="190.9">VehicleMan</text>
</g>
<g font-size="2.1" fill="#840000">
<text x="178" y="184">Sheet:</text>
<text x="186.2" y="184">/Connectors/</text>
<text x="178" y="186.7">File:</text>
<text x="184.1" y="186.7">conn.kicad_sch</text>
<text x="178" y="196.9">KiCad</text>
<text x="178" y="194.1">Size:</text>
<text x="184.7" y="194.1">A4</text>
<text x="185.7" y="196.9">E.D.A.</text>
<text x="193.3" y="196.9">9.0.0</text>
<text x="200" y="194.1">Date:</text>
<text x="207" y="194.1">2025-03-04</text>
<text x="263" y="194.3">Rev:</text>
<text x="263" y="196.9">Id:</text>
<text x="267.1" y="196.9">8/11</text>
<text x="269.4" y="194.3">0</text>
</g>
<g font-size="1.8" fill="#840000">
<text x="35" y="11.9">1</text>
<text x="85" y="11.9">2</text>
<text x="135" y="11.9">3</text>
<text x="185" y="11.9">4</text>
<text x="235" y="11.9">5</text>
<text x="285" y="11.9">6</text>
<text x="10.3" y="35.9">A</text>
<text x="222.4" y="30.3">CP</text>
<text x="285.3" y="35.9">A</text>
<text x="252.9" y="36.7">HV+</text>
<text x="153.8" y="44.1">IGN</text>
<text x="124.6" y="70.8">CAN_H_SPI_2</text>
<text x="10.3" y="85.9">B</text>
<text x="195.7" y="84.9">SW1-OUT</text>
<text x="236.4" y="84.9">SW3-OUT</text>
<text x="285.3" y="85.9">B</text>
<text x="124.6" y="93.7">CAN_L_SPI_2</text>
<text x="195.7" y="105.2">SW2-OUT</text>
<text x="236.4" y="105.2">SW4-OUT</text>
<text x="124.6" y="116.5">CAN_H_SPI_1</text>
<text x="10.3" y="135.9">C</text>
<text x="285.3" y="135.9">C</text>
<text x="124.6" y="139.4">CAN_L_SPI_1</text>
<text x="124.6" y="163.5">CAN_H_TWAI</text>
<text x="10.3" y="185.9">D</text>
<text x="285.3" y="185.9">D</text>
<text x="124.6" y="186.4">CAN_L_TWAI</text>
<text x="35" y="199.9">1</text>
<text x="85" y="199.9">2</text>
<text x="135" y="199.9">3</text>
<text x="185" y="199.9">4</text>
<text x="235" y="199.9">5</text>
<text x="285" y="199.9">6</text>
</g>
<g font-size="1.8" fill="#0000c2">
<text x="24.6" y="17.4">my</text>
<text x="28.4" y="17.4">vectrix</text>
<text x="35.9" y="17.4">has</text>
<text x="40.4" y="17.4">12V</text>
<text x="45.1" y="17.4">always</text>
<text x="52.5" y="17.4">on,</text>
<text x="56.6" y="17.4">most</text>
<text x="62.4" y="17.4">units</text>
<text x="68.2" y="17.4">after</text>
<text x="73.8" y="17.4">2008</text>
<text x="79.8" y="17.4">(?)</text>
<text x="83.8" y="17.4">have</text>
<text x="89.3" y="17.4">buck</text>
<text x="94.9" y="17.4">disabled</text>
<text x="104.1" y="17.4">when</text>
<text x="110" y="17.4">ign</text>
<text x="19.2" y="19.4">use</text>
<text x="32.1" y="19.4">those</text>
<text x="38.4" y="19.4">bikes</text>
<text x="44.5" y="19.4">https://github.com/kaminaris/GigaESC/tree/master/PowerBoard/TL494V2OC</text>
</g>
<g font-size="1.8" fill="#006464">
<text x="15.2" y="24">D_Schottky_5A_360mV@5A</text>
<text x="23.6" y="19.4">this</text>
<text x="24.9" y="23.7">J24</text>
<text x="25.7" y="21.4">D40</text>
<text x="28.3" y="19.4">for</text>
<text x="45.7" y="23.7">F2</text>
<text x="172.8" y="23.7">J9</text>
<text x="197.5" y="23.7">PF1</text>
<text x="24.6" y="26.3">PWR</text>
<text x="41.2" y="26.3">Polyfuse</text>
<text x="50.4" y="26.3">2A</text>
<text x="69.7" y="25">+12P</text>
<text x="135.5" y="27.2" transform="rotate(-90 135.5 27.2)">+3V3</text>
<text x="170.9" y="26.3">CP</text>
<text x="174.6" y="26.3">PP</text>
<text x="196.1" y="26.3">250mA</text>
<text x="74.9" y="32.6">D3</text>
<text x="74.9" y="35.2">SMAJ18A</text>
<text x="128.2" y="35.2">R26</text>
<text x="209.6" y="35.2">TPSMF12A</text>
<text x="209.6" y="32.6">D22</text>
<text x="235.6" y="32.6">Screw_Terminal_01x02</text>
<text x="245.2" y="30.1">J1</text>
<text x="15.2" y="38.7">D_Schottky_5A_360mV@5A</text>
<text x="25.7" y="41.2">D16</text>
<text x="43.7" y="36.4">250mA</text>
<text x="45.1" y="39">PF3</text>
<text x="92.5" y="41.2">R160</text>
<text x="97.8" y="41.2">470R</text>
<text x="103.9" y="41.2">0603</text>
<text x="111.5" y="39.5">PC817B</text>
<text x="119.9" y="41.5">U38</text>
<text x="122.6" y="37.7">10k</text>
<text x="127.2" y="37.7">0603</text>
<text x="139.3" y="40.2">120R</text>
<text x="142.8" y="37.7">R38</text>
<text x="145.4" y="40.2">0603</text>
<text x="193.6" y="38.4" transform="rotate(-90 193.6 38.4)">0603</text>
<text x="196.4" y="37.7" transform="rotate(-90 196.4 37.7)">R72</text>
<text x="252.5" y="40.5">GND</text>
<text x="22.3" y="46.6">PWR_OUT</text>
<text x="24.9" y="44">J23</text>
<text x="34.2" y="45.3">+12V</text>
<text x="51.3" y="46.6">GND</text>
<text x="190.5" y="47.9">PSM712-ES</text>
<text x="190.5" y="45.3">D24</text>
<text x="193.6" y="42" transform="rotate(-90 193.6 42)">0R</text>
<text x="47.7" y="52.9">10k</text>
<text x="52.3" y="52.9">0603</text>
<text x="53.2" y="50.4">R25</text>
<text x="63.3" y="50.5" transform="rotate(-90 63.3 50.5)">50V</text>
<text x="67.3" y="48.9">C33</text>
<text x="76.2" y="52.9">SMAJ18A</text>
<text x="76.2" y="50.4">D17</text>
<text x="121.9" y="50.9">GND</text>
<text x="149.7" y="51.8" transform="rotate(-90 149.7 51.8)">50V</text>
<text x="153.7" y="50.1">C47</text>
<text x="63.3" y="57.5" transform="rotate(-90 63.3 57.5)">100nF</text>
<text x="149.7" y="58.8" transform="rotate(-90 149.7 58.8)">100nF</text>
<text x="153.4" y="59.5">GND</text>
<text x="208" y="55.7">GND</text>
<text x="64" y="65.6">GND</text>
<text x="173.2" y="80.9">SW1</text>
<text x="173.5" y="78.3">J17</text>
<text x="213.9" y="80.9">SW3</text>
<text x="214.1" y="78.3">J19</text>
<text x="194.3" y="89.8">TPSMF12A</text>
<text x="194.3" y="87.2">D28</text>
<text x="235" y="89.8">TPSMF12A</text>
<text x="235" y="87.2">D38</text>
<text x="173.2" y="101.2">SW2</text>
<text x="173.5" y="98.7">J18</text>
<text x="181.4" y="96.4">GND</text>
<text x="213.9" y="101.2">SW4</text>
<text x="214.1" y="98.7">J20</text>
<text x="222" y="96.4">GND</text>
<text x="194.3" y="107.5">D37</text>
<text x="235" y="107.5">D39</text>
<text x="36.9" y="112.6">Polyfuse</text>
<text x="45.7" y="110.1">F5</text>
<text x="46.2" y="112.6">140mA</text>
<text x="53.7" y="112.6">60V</text>
<text x="194.3" y="110.1">TPSMF12A</text>
<text x="235" y="110.1">TPSMF12A</text>
<text x="15.3" y="119">J5</text>
<text x="94" y="119">C39</text>
<text x="181.4" y="116.7">GND</text>
<text x="222" y="116.7">GND</text>
<text x="11.9" y="121.5">CAN SPI1</text>
<text x="43.2" y="120.2">GD3</text>
<text x="43.2" y="122.8">GDT_2Pin</text>
<text x="63.5" y="124.1">SMAJ15CA</text>
<text x="63.5" y="121.5">D10</text>
<text x="94" y="121.5">33pF</text>
<text x="99.8" y="121.5">0603</text>
<text x="109.2" y="120.3">JP4</text>
<text x="109.2" y="122.7">NO</text>
<text x="63.5" y="131.7">D11</text>
<text x="68.6" y="127.9">GNDA</text>
<text x="80" y="129.1">D_TVS</text>
<text x="80" y="126.6">D12</text>
<text x="94" y="127.9">GNDA</text>
<text x="43.2" y="132.9">GD4</text>
<text x="43.2" y="135.5">GDT_2Pin</text>
<text x="63.5" y="134.2">SMAJ6.0CA</text>
<text x="94" y="134.2">C40</text>
<text x="94" y="136.8">33pF</text>
<text x="99.8" y="136.8">0603</text>
<text x="110.5" y="135.5">120R</text>
<text x="110.5" y="132.9">R36</text>
<text x="116.6" y="135.5">0603</text>
<text x="36.9" y="143.1">Polyfuse</text>
<text x="46.2" y="143.1">140mA</text>
<text x="53.7" y="143.1">60V</text>
<text x="45.7" y="145.6">F6</text>
<text x="13.5" y="153.3">CAN 0</text>
<text x="14.7" y="150.7">J22</text>
<text x="36.9" y="159.6">Polyfuse</text>
<text x="45.7" y="157.1">F3</text>
<text x="46.2" y="159.6">140mA</text>
<text x="53.7" y="159.6">60V</text>
<text x="15.3" y="166">J3</text>
<text x="43.2" y="167.2">GD7</text>
<text x="94" y="166">C35</text>
<text x="109.2" y="167.3">JP3</text>
<text x="153.1" y="167.2">1M</text>
<text x="155.5" y="164.7">R27</text>
<text x="157" y="167.2">0805</text>
<text x="13.5" y="168.5">CAN 0</text>
<text x="43.2" y="169.8">GDT_2Pin</text>
<text x="63.5" y="168.5">D6</text>
<text x="63.5" y="171">SMAJ15CA</text>
<text x="80" y="173.6">D7</text>
<text x="94" y="168.5">33pF</text>
<text x="99.8" y="168.5">0603</text>
<text x="109.2" y="169.6">NO</text>
<text x="43.2" y="179.9">GD2</text>
<text x="63.5" y="178.7">D5</text>
<text x="68.6" y="174.9">GNDA</text>
<text x="80" y="176.1">D_TVS</text>
<text x="94" y="174.9">GNDA</text>
<text x="110.5" y="179.9">R37</text>
<text x="43.2" y="182.5">GDT_2Pin</text>
<text x="63.5" y="181.2">SMAJ6.0CA</text>
<text x="94" y="181.2">C36</text>
<text x="94" y="183.7">33pF</text>
<text x="99.8" y="183.7">0603</text>
<text x="110.5" y="182.5">120R</text>
<text x="116.6" y="182.5">0603</text>
<text x="146.6" y="183.7">GND</text>
<text x="157.1" y="184.2" transform="rotate(-90 157.1 184.2)">C34</text>
<text x="159.6" y="185" transform="rotate(-90 159.6 185)">1206</text>
<text x="163.8" y="183.7">GNDA</text>
<text x="36.9" y="190.1">Polyfuse</text>
<text x="46.2" y="190.1">140mA</text>
<text x="53.7" y="190.1">60V</text>
<text x="159.6" y="189.5" transform="rotate(-90 159.6 189.5)">2kV</text>
<text x="45.7" y="192.6">F4</text>
<text x="159.6" y="194.1" transform="rotate(-90 159.6 194.1)">1nF</text>
</g>
<g font-size="1.8" fill="#a90000">
<text x="29.1" y="29">1</text>
<text x="176.5" y="29">1</text>
<text x="29.1" y="31.5">2</text>
<text x="29.1" y="34">3</text>
<text x="176.5" y="31.5">2</text>
<text x="248.8" y="35.3">2</text>
<text x="248.8" y="37.8">1</text>
<text x="108.5" y="42.9">1</text>
<text x="121.2" y="42.9">4</text>
<text x="181.4" y="42.6" transform="rotate(-90 181.4 42.6)">1</text>
<text x="186.4" y="42.6" transform="rotate(-90 186.4 42.6)">2</text>
<text x="29.1" y="49.3">1</text>
<text x="29.1" y="51.8">2</text>
<text x="108.5" y="48">2</text>
<text x="121.2" y="48">3</text>
<text x="183.9" y="50.2" transform="rotate(-90 183.9 50.2)">3</text>
<text x="29.1" y="54.4">3</text>
<text x="177.7" y="83.6">1</text>
<text x="218.4" y="83.6">1</text>
<text x="177.7" y="86.1">2</text>
<text x="218.4" y="86.1">2</text>
<text x="177.7" y="103.9">1</text>
<text x="177.7" y="106.4">2</text>
<text x="218.4" y="103.9">1</text>
<text x="218.4" y="106.4">2</text>
<text x="107.7" y="118.8" transform="rotate(-90 107.7 118.8)">1</text>
<text x="19" y="124.2">1</text>
<text x="107.7" y="123.9" transform="rotate(-90 107.7 123.9)">2</text>
<text x="19" y="126.7">2</text>
<text x="19" y="129.3">3</text>
<text x="19" y="156">1</text>
<text x="19" y="158.5">2</text>
<text x="19" y="161">3</text>
<text x="107.7" y="165.8" transform="rotate(-90 107.7 165.8)">1</text>
<text x="19" y="171.2">1</text>
<text x="19" y="173.7">2</text>
<text x="107.7" y="170.9" transform="rotate(-90 107.7 170.9)">2</text>
<text x="19" y="176.3">3</text>
</g>
<g font-size="1.8" fill="#840084">
<text x="32.1" y="26.3">C50603</text>
<text x="32.1" y="36.4">C50603</text>
<text x="111.6" y="41.5">C66405</text>
<text x="97.3" y="47.1">C23179</text>
</g>
<g font-size="1.8" fill="#989898">
<text x="45.7" y="64.4">F7</text>
<text x="36.9" y="66.9">Polyfuse</text>
<text x="46.2" y="66.9">140mA</text>
<text x="53.7" y="66.9">60V</text>
<text x="11.9" y="75.8">CAN SPI2</text>
<text x="15.3" y="73.3">J6</text>
<text x="43.2" y="74.5">GD5</text>
<text x="43.2" y="77.1">GDT_2Pin</text>
<text x="63.5" y="75.8">D13</text>
<text x="94" y="73.3">C43</text>
<text x="94" y="75.8">33pF</text>
<text x="99.8" y="75.8">0603</text>
<text x="109.2" y="74.6">JP5</text>
<text x="109.2" y="76.9">NO</text>
<text x="63.5" y="78.3">SMAJ15CA</text>
<text x="68.6" y="82.1">GNDA</text>
<text x="80" y="83.4">D_TVS</text>
<text x="80" y="80.9">D15</text>
<text x="94" y="82.1">GNDA</text>
<text x="43.2" y="87.2">GD6</text>
<text x="43.2" y="89.8">GDT_2Pin</text>
<text x="63.5" y="88.5">SMAJ6.0CA</text>
<text x="63.5" y="86">D14</text>
<text x="94" y="88.5">C44</text>
<text x="110.5" y="89.8">120R</text>
<text x="110.5" y="87.2">R35</text>
<text x="116.6" y="89.8">0603</text>
<text x="94" y="91">33pF</text>
<text x="99.8" y="91">0603</text>
<text x="36.9" y="97.4">Polyfuse</text>
<text x="45.7" y="99.9">F8</text>
<text x="46.2" y="97.4">140mA</text>
<text x="53.7" y="97.4">60V</text>
</g>
<g font-size="1.8" fill="#aaa">
<text x="107.7" y="73.1" transform="rotate(-90 107.7 73.1)">1</text>
<text x="19" y="78.5">1</text>
<text x="19" y="81">2</text>
<text x="19" y="83.6">3</text>
<text x="107.7" y="78.2" transform="rotate(-90 107.7 78.2)">2</text>
</g>
</svg>
